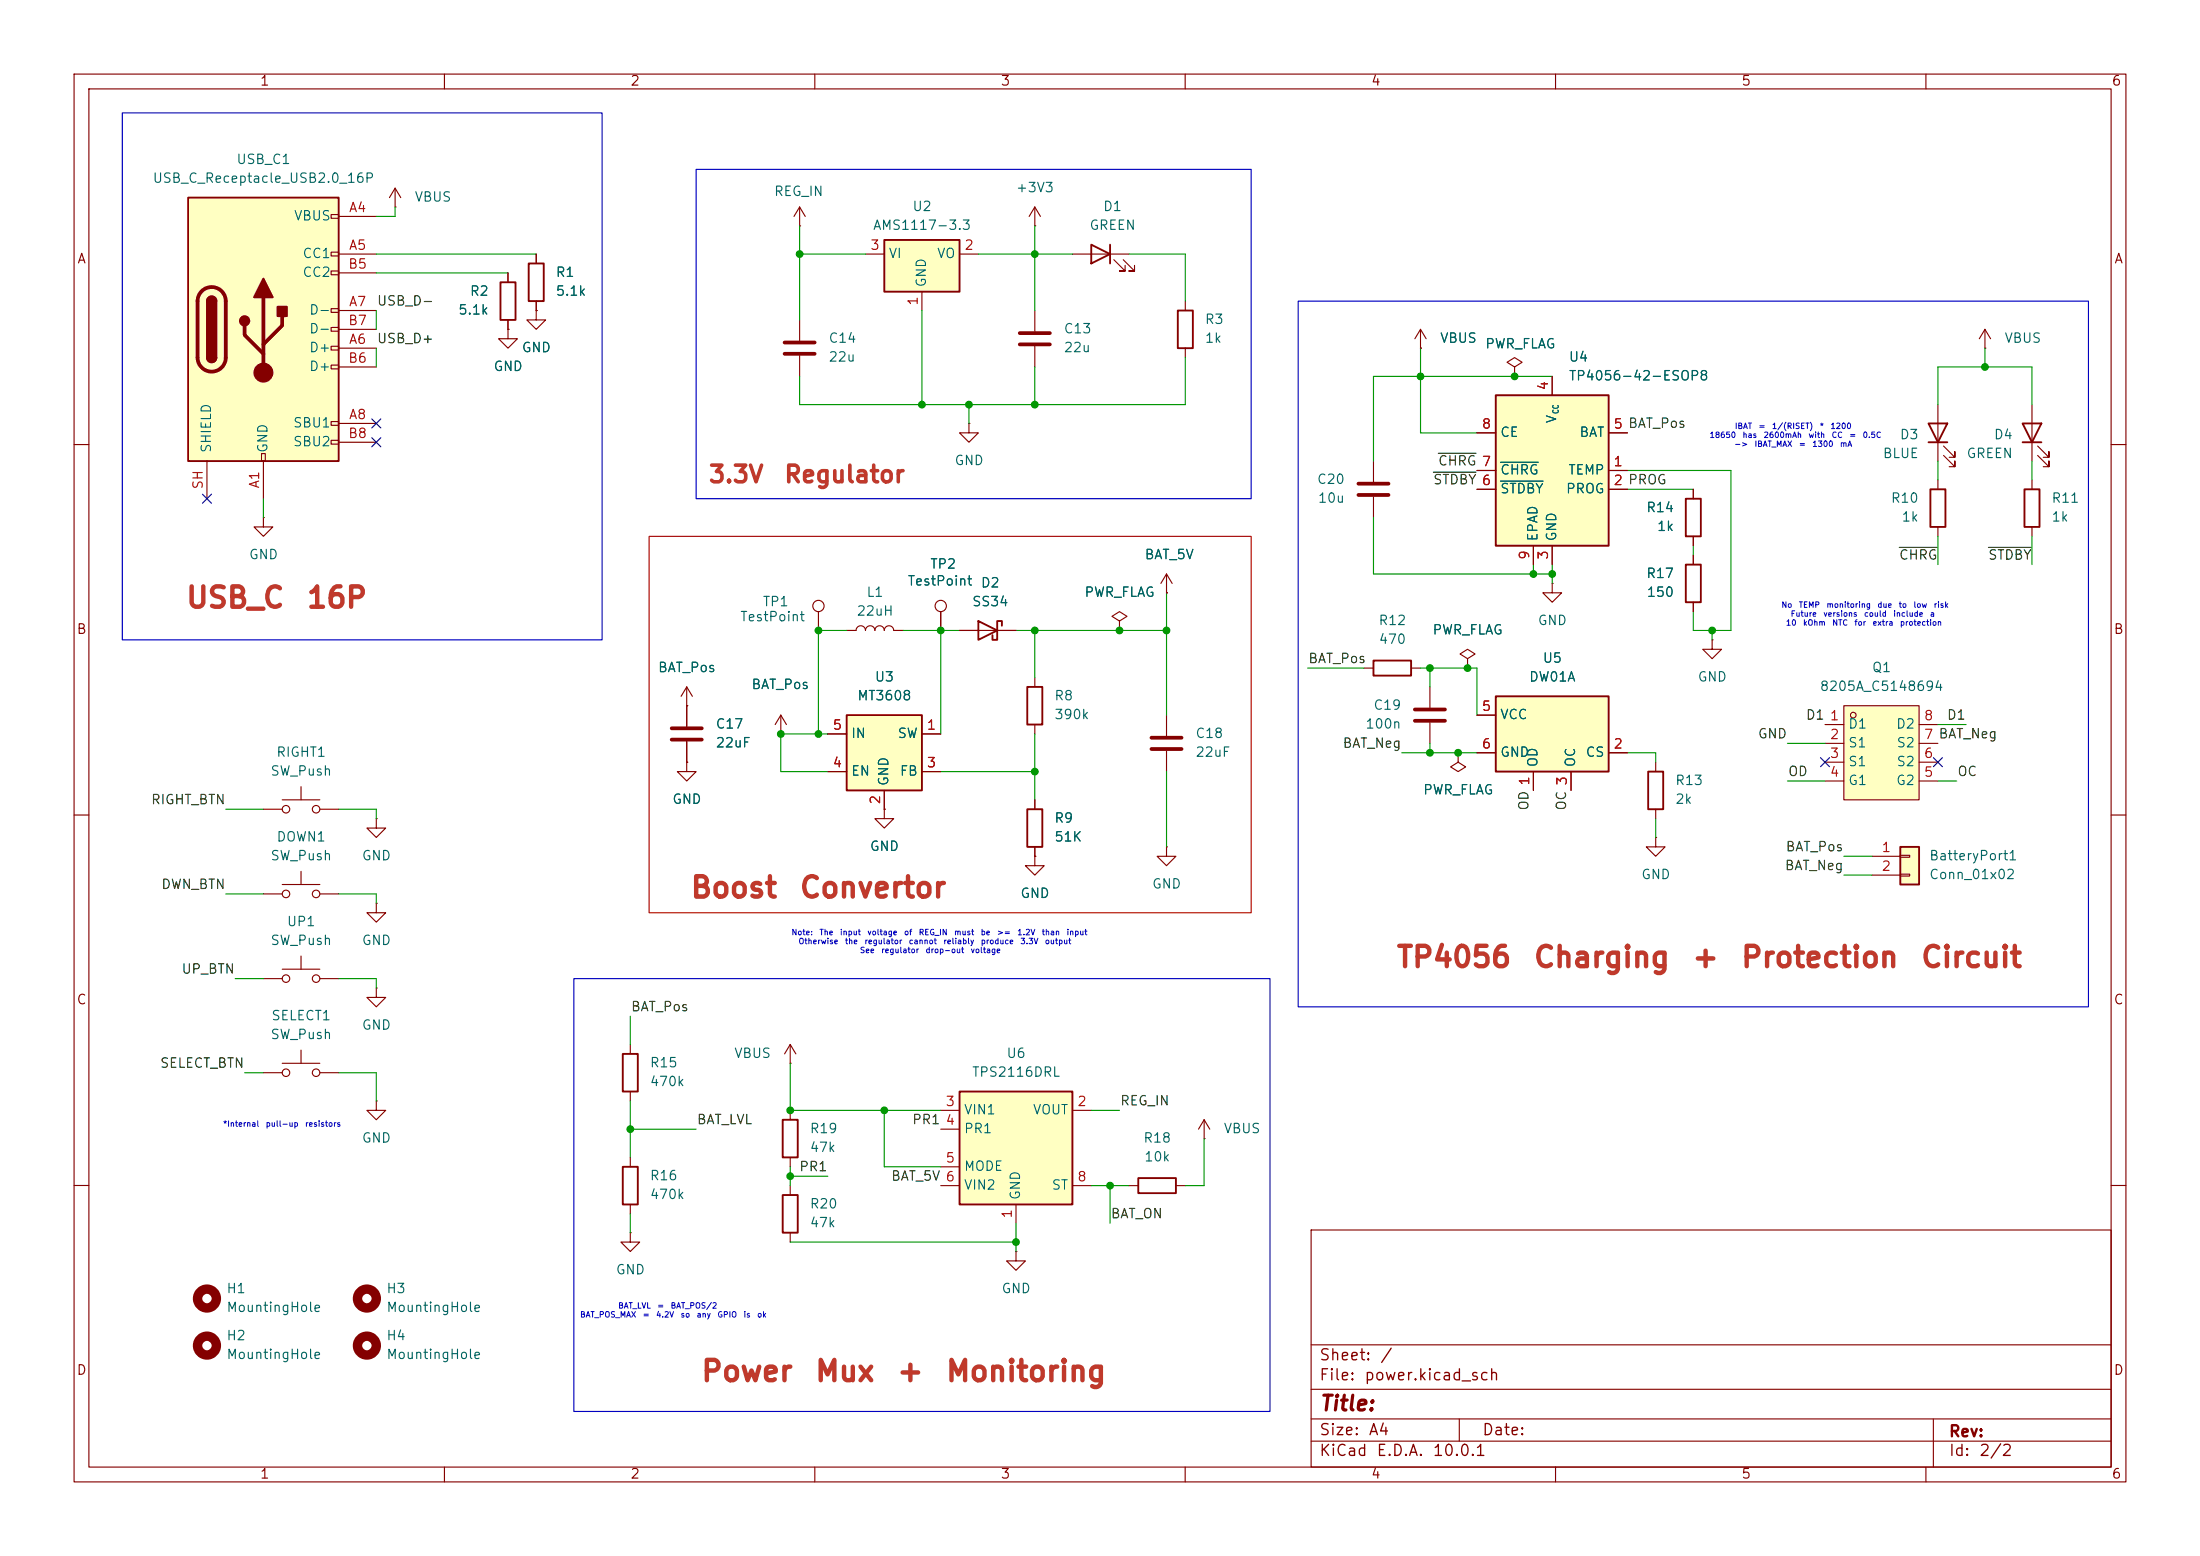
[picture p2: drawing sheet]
<svg xmlns="http://www.w3.org/2000/svg" width="297mm" height="210mm" viewBox="0 0 297 210" stroke-linecap="round" stroke-linejoin="round" font-family="sans-serif">
<g fill="none" stroke="#840000" stroke-width=".15">
<path d="M10 10h277v190h-277zM12 12h273v186h-273zM60 10v2M110 10v2M160 10v2M210 10v2M260 10v2M10 60h2M285 60h2M10 110h2M285 110h2M10 160h2"/>
<path d="M177 166h108v32h-108zM285 160h2M60 198v2M110 198v2M160 198v2M177 194.5h108M177 191.5h108M177 187.5h108M177 181.5h108M197 191.5v3M210 198v2M260 198v2"/>
<path d="M261 191.5v6.5"/>
</g>
<path d="M256.5 114.3h2.6v5.1h-2.6z" fill="#ffffc2"/>
<path d="M67.6 38.1h2v5.1h-2zM132.1 83.8l2.5 1.3-2.5 1.3zM135.3 84.5v-.7h-.7v2.6h-.6v-.7M256.5 114.3h2.6v5.1h-2.6zM84.1 142.2h2v5.1h-2zM84.1 157.5h2v5.1h-2z" fill="none" stroke="#840000" stroke-width=".25"/>
<g fill="none" stroke="#840000" stroke-width=".15">
<path d="M68.6 36.8v1.3M68.6 43.2v1.3M209.5 78.7v1.3h1.3l-1.3 1.3-1.2-1.3h1.2M209.5 78.7h.1M92.7 95.3h.1M92.7 92.7l-.8 1.3M92.7 92.7l.8 1.3M92.7 92.7v5.3M105.4 99.1h.1M105.4 96.5l-.8 1.3M105.4 96.5l.8 1.3M105.4 96.5v2.6"/>
<path d="M110.5 82.6v2.5M114.3 85.1h1.3a.64 .64 0 0 1 .6-.6 .64 .64 0 0 1 .6 .6 .64 .64 0 0 1 .7-.6 .64 .64 0 0 1 .6 .6 .64 .64 0 0 1 .6-.6 .64 .64 0 0 1 .7 .6 .64 .64 0 0 1 .6-.6 .64 .64 0 0 1 .6 .6h1.3M129.5 85.1h7.7M151.1 83.8l1-.6-1-.6-1 .6 1 .6v1.3M151.1 85.1h.1M92.7 102.9v1.2h1.3l-1.3 1.3-1.3-1.3h1.3M92.7 102.9h.1M92.7 100.1v2.8M119.4 109.2v1.3h1.2l-1.2 1.3-1.3-1.3h1.3M119.4 109.2h.1M252.7 115.6h3.8M252.7 118.1h3.8"/>
<path d="M256.5 115.4h1.3v.3h-1.3zM256.5 118h1.3v.2h-1.3zM85.1 141v1.2M85.1 147.3v1.3M85.1 156.2v1.3M85.1 166.4v1.2h1.3l-1.3 1.3-1.3-1.3h1.3M85.1 166.4h.1M85.1 162.6v1.2"/>
<circle cx="110.5" cy="81.8" r=".76"/>
</g>
<path d="M90.7 98.3h4M90.7 99.8h4" fill="none" stroke="#840000" stroke-width=".51"/>
<g fill="none" stroke="#840000" stroke-width="1.3">
<circle cx="27.9" cy="175.3" r="1.27"/>
<circle cx="49.5" cy="181.6" r="1.27"/>
</g>
<path d="M248.9 95.3h10.2v12.7h-10.2z" fill="#ffffc2"/>
<g fill="none" stroke="#840000" stroke-width=".15">
<path d="M191.8 47h.1M191.8 44.5l-.8 1.2M191.8 44.5l.7 1.2M191.8 44.5v2.5M204.5 49.5l1-.6-1-.6-1 .6 1 .6v1.3M204.5 50.8h.1M261.6 54.6v7.6M268 47h.1M268 44.5l-.8 1.2M268 44.5l.7 1.2M268 44.5v2.5M274.3 54.6v7.6"/>
<path d="M157.5 77.5l-.8 1.2M157.5 77.5l.7 1.2M157.5 77.5v2.5M262.4 61.5l1.5 1.5v-.8v.8h-.8M262.4 60.2l1.5 1.5v-.7v.7h-.8M274.3 64.8v1.2M274.3 71.1v1.3M275.1 61.5l1.5 1.5v-.8v.8h-.8M275.1 60.2l1.5 1.5v-.7v.7h-.8M157.5 80h.1M246.4 97.8h2.5M248.9 95.3h10.2v12.7h-10.2z"/>
<path d="M259.1 97.8h2.5M50.8 110.5v1.3h1.3l-1.3 1.2-1.3-1.2h1.3M50.8 110.5h.1M223.5 113v1.3h1.3l-1.3 1.3-1.3-1.3h1.3M223.5 113h.1M246.4 100.3h2.5M246.4 102.9h2.5M246.4 105.4h2.5M259.1 100.3h2.5M259.1 102.9h2.5M259.1 105.4h2.5M50.8 148.6v1.3h1.3l-1.3 1.2-1.3-1.2h1.3"/>
<path d="M50.8 148.6h.1"/>
<circle cx="250.2" cy="96.5" r=".38"/>
</g>
<circle cx="49.5" cy="175.3" r="1.27" fill="none" stroke="#840000" stroke-width="1.3"/>
<path d="M260.3 57.2h2.6l-1.3 2.5zM260.3 59.7h2.6M273 57.2h2.6l-1.3 2.5zM273 59.7h2.6M273.3 66h2v5.1h-2z" fill="none" stroke="#840000" stroke-width=".25"/>
<path d="M201.9 53.3h15.3v20.4h-15.3z" fill="#ffffc2"/>
<path d="M201.9 53.3h15.3v20.4h-15.3zM222.5 104.1h2v5.1h-2z" fill="none" stroke="#840000" stroke-width=".25"/>
<g fill="none" stroke="#840000" stroke-width=".15">
<path d="M199.4 58.4h2.5M209.5 50.8v2.5M217.2 58.4h2.5M199.4 63.5h2.5M199.4 66h2.5M207 73.7v2.5M209.5 73.7v2.5M217.2 63.5h2.5M217.2 66h2.5M35.6 109.2h2.5M38.1 119.4h5.1M38.1 108h5.1"/>
<path d="M40.6 106.2v1.8M40.6 117.6v1.8M43.2 109.2h2.5M139.7 115.6v1.2h1.3l-1.3 1.3-1.3-1.3h1.3M139.7 115.6h.1M157.5 114.3v1.3h1.2l-1.2 1.2-1.3-1.2h1.3M157.5 114.3h.1M223.5 102.9v1.2M223.5 109.2v1.3M35.6 120.7h2.5M43.2 120.7h2.5M50.8 121.9v1.3h1.3l-1.3 1.3-1.3-1.3h1.3"/>
<path d="M50.8 121.9h.1"/>
<circle cx="38.6" cy="109.2" r=".51"/>
<circle cx="42.7" cy="109.2" r=".51"/>
<circle cx="38.6" cy="120.7" r=".51"/>
<circle cx="42.7" cy="120.7" r=".51"/>
</g>
<path d="M202.6 64.9h5.7M202.6 62.4h5.1" fill="none" stroke="#006464" stroke-width=".15"/>
<path d="M114.3 96.5h10.2v10.2h-10.2z" fill="#ffffc2"/>
<path d="M114.3 96.5h10.2v10.2h-10.2z" fill="none" stroke="#840000" stroke-width=".25"/>
<g fill="none" stroke="#840000" stroke-width=".15">
<path d="M111.8 99.1h2.5M124.5 99.1h2.5M111.8 104.1h2.5M119.4 106.7v2.5M124.5 104.1h2.5M35.6 144.8h2.5M38.1 143.5h5.1M40.6 141.7v1.8M43.2 144.8h2.5"/>
<circle cx="38.6" cy="144.8" r=".51"/>
<circle cx="42.7" cy="144.8" r=".51"/>
</g>
<path d="M201.9 94h15.3v10.1h-15.3z" fill="#ffffc2"/>
<path d="M147.3 33l2.6 1.3-2.6 1.3zM149.9 33v2.6M159 41.9h2v5.1h-2zM227.6 76.2h2v5.1h-2zM227.6 67.3h2v5.1h-2zM260.6 66h2v5.1h-2zM138.7 92.7h2v5.1h-2zM185.4 89.2h5.1v2h-5.1zM201.9 94h15.3v10.1h-15.3zM138.7 109.2h2v5.1h-2z" fill="none" stroke="#840000" stroke-width=".25"/>
<g fill="none" stroke="#840000" stroke-width=".15">
<path d="M107.9 30.5h.1M107.9 27.9l-.7 1.3M107.9 27.9l.8 1.3M107.9 27.9v2.6M144.8 34.3h7.6M150.4 35.1l1.5 1.5h-.8h.8v-.8M151.6 35.1l1.6 1.5h-.8h.8v-.8M107.9 43.2v2.8M107.9 48v2.8M130.8 57.2v1.2h1.3l-1.3 1.3-1.3-1.3h1.3M130.8 57.2h.1M139.7 41.9v2.8"/>
<path d="M139.7 46.7v2.8M160 40.6v1.3M160 47v1.3M185.4 62.2v2.8M185.4 67.1v2.8M228.6 66v1.3M228.6 72.4v1.3M228.6 74.9v1.3M261.6 64.8v1.2M261.6 71.1v1.3M127 82.6v2.5M139.7 91.4v1.3"/>
<path d="M139.7 97.8v1.3M157.5 96.5v2.8M184.1 90.2h1.3M190.5 90.2h1.3M193 92.7v2.8M193 97.5v2.8M198.1 88.9l1-.6-1-.7-1 .7 1 .6v1.3M198.1 90.2h.1M199.4 96.5h2.5M228.6 81.3v1.3M231.1 86.4v1.2h1.3l-1.3 1.3-1.2-1.3h1.2M231.1 86.4h.1"/>
<path d="M139.7 108v1.2M139.7 114.3v1.3M157.5 101.3v2.8M196.8 101.6v1.3l1.1 .6-1.1 .6-1-.6 1-.6M196.8 101.6h.1M199.4 101.6h2.5M207 104.1v2.6M212.1 104.1v2.6M217.2 101.6h2.5M35.6 132.1h2.5M38.1 130.8h5.1M40.6 129v1.8"/>
<path d="M43.2 132.1h2.5"/>
<circle cx="127" cy="81.8" r=".76"/>
<circle cx="38.6" cy="132.1" r=".51"/>
<circle cx="42.7" cy="132.1" r=".51"/>
</g>
<path d="M105.9 46.2h4.1M105.9 47.8h4.1M137.7 45h4M137.7 46.5h4M183.4 65.3h4.1M183.4 66.8h4.1M155.4 99.6h4.1M191 95.8h4.1M191 97.3h4.1M155.4 101.1h4.1" fill="none" stroke="#840000" stroke-width=".51"/>
<circle cx="27.9" cy="181.6" r="1.27" fill="none" stroke="#840000" stroke-width="1.3"/>
<path d="M119.4 32.4h10.1v7h-10.1z" fill="#ffffc2"/>
<path d="M71.4 35.6h2v5h-2zM119.4 32.4h10.1v7h-10.1z" fill="none" stroke="#840000" stroke-width=".25"/>
<g fill="none" stroke="#840000" stroke-width=".15">
<path d="M53.3 27.9h.1M53.3 25.4l-.7 1.3M53.3 25.4l.8 1.3M53.3 25.4v2.5M72.4 34.3v1.3M116.8 34.3h2.6M124.5 39.4v2.5M129.5 34.3h2.6M139.7 30.5h.1M139.7 27.9l-.8 1.3M139.7 27.9l.8 1.3M139.7 27.9v2.6"/>
<path d="M68.6 44.5v1.2h1.2l-1.2 1.3-1.3-1.3h1.3M68.6 44.5h.1M72.4 41.9v1.3h1.3l-1.3 1.3-1.3-1.3h1.3M72.4 41.9h.1M72.4 40.6v1.3"/>
</g>
<path d="M25.4 26.7h20.3v35.5h-20.3z" fill="#ffffc2"/>
<g fill="none" stroke="#840000" stroke-width=".15">
<path d="M44.7 29h1v.5h-1zM44.7 34h1v.5h-1zM44.7 36.6h1v.5h-1zM45.7 29.2h5.1M45.7 34.3h5.1M45.7 36.8h5.1M44.7 41.7h1v.5h-1zM44.7 44.2h1v.5h-1zM44.7 46.7h1v.5h-1zM44.7 49.3h1v.5h-1zM44.7 56.9h1v.5h-1zM44.7 59.4h1v.5h-1z"/>
<path d="M45.7 47h5.1M45.7 41.9h5.1M45.7 57.2h5.1M45.7 49.5h5.1M45.7 44.5h5.1M45.7 59.7h5.1M27.9 62.2v5.1M35.3 61.2h.5v1h-.5zM35.6 69.9v1.2h1.2l-1.2 1.3-1.3-1.3h1.3M35.6 69.9h.1M35.6 62.2v5.1M50.8 133.4v1.2h1.3l-1.3 1.3-1.3-1.3h1.3"/>
<path d="M50.8 133.4h.1M162.6 153.7h.1M162.6 151.1l-.8 1.3M162.6 151.1l.7 1.3M162.6 151.1v2.6"/>
</g>
<path d="M25.4 26.7h20.3v35.5h-20.3zM27.9 40.6a.64 .64 0 0 1 .7-.6 .64 .64 0 0 1 .6 .6M27.9 48.3a.64 .64 0 0 0 .7 .6 .64 .64 0 0 0 .6-.6" fill="none" stroke="#840000" stroke-width=".25"/>
<path d="M27.2 39.3a1.9 1.9 0 0 1 2.1-.4 1.9 1.9 0 0 1 1.2 1.7v7.7a1.91 1.91 0 0 1-1.9 1.9 1.91 1.91 0 0 1-1.9-1.9v-7.7a1.9 1.9 0 0 1 .5-1.3zM33 43.9v1.3l2.6 2.6M35.6 40.1v10.2M38.1 42.7v1.2l-2.5 2.6" fill="none" stroke="#840000" stroke-width=".51"/>
<g fill="#840000" stroke="#840000" stroke-width=".25">
<path d="M27.9 40.6h1.3v7.7h-1.3z"/>
<path d="M28.1 40.2a.64 .64 0 0 1 .7-.1 .64 .64 0 0 1 .4 .5h-1.3z"/>
<path d="M27.9 48.3h1.3a.64 .64 0 0 1-.6 .6 .64 .64 0 0 1-.7-.6z"/>
<path d="M35.6 37.6l1.2 2.5h-2.5z"/>
<path d="M37.5 41.4h1.2v1.3h-1.2z"/>
<circle cx="33" cy="43.3" r=".63"/>
</g>
<circle cx="35.6" cy="50.3" r="1.27" fill="#840000" stroke="#840000" stroke-width=".15"/>
<path d="M129.5 147.3h15.3v15.3h-15.3z" fill="#ffffc2"/>
<path d="M105.7 151.1h2v5.1h-2zM129.5 147.3h15.3v15.3h-15.3zM153.7 159h5v2h-5zM105.7 161.3h2v5.1h-2z" fill="none" stroke="#840000" stroke-width=".25"/>
<g fill="none" stroke="#840000" stroke-width=".15">
<path d="M68.6 36.8v1.3M72.4 34.3v1.3M68.6 44.5h.1M68.6 43.2v1.3M72.4 41.9h.1M72.4 40.6v1.3M191.8 47h.1M199.4 58.4h2.5M204.5 50.8h.1M209.5 50.8v2.5M217.2 58.4h2.5M199.4 63.5h2.5"/>
<path d="M199.4 66h2.5M207 73.7v2.5M209.5 73.7v2.5M217.2 63.5h2.5M217.2 66h2.5M228.6 66v1.3M228.6 72.4v1.3M228.6 74.9v1.3M92.7 95.3h.1M92.7 95.3v2.7M105.4 99.1h.1M111.8 99.1h2.5"/>
<path d="M124.5 99.1h2.5M127 82.6v2.5M129.5 85.1h2.6M134.6 85.1h2.6M151.1 85.1h.1M157.5 80h.1M198.1 90.2h.1M199.4 96.5h2.5M228.6 81.3v1.3M92.7 102.9h.1M92.7 100.1v2.8M111.8 104.1h2.5"/>
<path d="M119.4 109.2h.1M119.4 106.7v2.5M124.5 104.1h2.5M139.7 115.6h.1M139.7 108v1.2M139.7 114.3v1.3M196.8 101.6h.1M199.4 101.6h2.5M207 104.1v2.6M212.1 104.1v2.6M217.2 101.6h2.5M106.7 143.5h.1"/>
<path d="M106.7 141v2.5M106.7 149.9v1.2M106.7 156.2v1.3M106.7 141l.7 1.2M106.7 141l-.8 1.2M127 149.9h2.5M127 152.4h2.5M127 157.5h2.5M144.8 149.9h2.5M106.7 160v1.3M106.7 166.4v1.2M127 160h2.5"/>
<path d="M137.2 168.9v1.3h1.2l-1.2 1.3-1.3-1.3h1.3M137.2 168.9h.1M137.2 162.6v2.5M144.8 160h2.5M152.4 160h1.3M158.7 160h1.3"/>
</g>
<path d="M193.5 63.7h5.8M194.2 61.2h5.1M256.4 73.9h5.1M268.4 73.9h5.8" fill="none" stroke="#0f0f0f" stroke-width=".15"/>
<g fill="none" stroke="#009600" stroke-width=".15">
<path d="M50.8 34.3h21.6M50.8 36.8h17.8M53.3 27.9v1.3h-2.5M107.9 30.5v12.7M107.9 34.3h8.9M132.1 34.3h12.7M139.7 30.5v11.4M152.4 34.3h7.6v6.3M50.8 41.9v2.6M50.8 47v2.5M124.5 41.9v12.7M130.8 54.6v2.6"/>
<path d="M139.7 49.5v5.1M160 48.3v6.3h-52.1v-3.8M191.8 47v11.4h7.6M209.5 50.8h-24.1v11.4M261.6 54.6v-5.1h12.7v5.1M268 47v2.5M35.6 67.3v2.6M185.4 69.9v7.6h24.1M207 76.2v1.3M209.5 76.2v2.5M219.7 63.5h14v21.6h-5.1v-2.5M219.7 66h8.9"/>
<path d="M228.6 73.7v1.2M261.6 62.2v2.6M261.6 72.4v3.8M274.3 62.2v2.6M274.3 72.4v3.8M111.8 99.1h-6.4v5h6.4M114.3 85.1h-3.8v14M121.9 85.1h7.6M127 85.1v14M137.2 85.1h20.3M139.7 85.1v6.3M139.7 99.1v8.9"/>
<path d="M157.5 80v16.5M176.5 90.2h7.6M191.8 90.2h7.6v6.3M193 90.2v2.5M231.1 85.1v1.3M261.6 97.8h3.8M30.5 109.2h5.1M45.7 109.2h5.1v1.3M127 104.1h12.7M157.5 104.1v10.2M189.2 101.6h10.2M193 100.3v1.3"/>
<path d="M219.7 101.6h3.8v1.3M223.5 110.5v2.5M241.3 105.4h5.1M241.3 100.3h5.1M248.9 118.1h3.8M248.9 115.6h3.8M261.6 105.4h2.6M30.5 120.7h5.1M31.7 132.1h3.9M45.7 120.7h5.1v1.2M45.7 132.1h5.1v1.3M85.1 137.2v3.8"/>
<path d="M33 144.8h2.6M45.7 144.8h5.1v3.8M85.1 152.4h8.9M85.1 148.6v7.6M106.7 143.5v6.4h20.3M106.7 157.5v2.5M106.7 158.8h5.1M119.4 149.9v7.6h7.6M147.3 149.9h3.8M162.6 153.7v6.3h-2.6M85.1 163.8v2.6M106.7 167.6h30.5"/>
<path d="M137.2 165.1v3.8M147.3 160h5.1M149.9 160v5.1"/>
</g>
<path d="M50.2 59.1l1.2 1.2M50.2 56.5l1.2 1.3M51.4 59.1l-1.2 1.2M51.4 56.5l-1.2 1.3M27.3 66.7l1.2 1.2M28.5 66.7l-1.2 1.2M245.8 102.3l1.2 1.2M247 102.3l-1.2 1.2M261 102.3l1.2 1.2M262.2 102.3l-1.2 1.2" fill="none" stroke="#000084" stroke-width=".15"/>
<path d="M16.5 15.2h64.8v71.2h-64.8zM94 22.9h74.9v44.4h-74.9zM175.3 40.6h106.6v95.3h-106.6zM77.5 132.1h93.9v58.4h-93.9z" fill="none" stroke="#0000c2" stroke-width=".15"/>
<path d="M87.6 72.4h81.3v50.8h-81.3z" fill="none" stroke="#c20000" stroke-width=".15"/>
<path d="M202.6 64.9h5.7M202.6 62.4h5.1" fill="none" stroke="#006464" stroke-width=".15"/>
<g fill="#009600" stroke="#009600" stroke-width=".14">
<circle cx="268" cy="49.5" r=".46"/>
<circle cx="231.1" cy="85.1" r=".46"/>
<circle cx="207" cy="77.5" r=".46"/>
<circle cx="209.5" cy="77.5" r=".46"/>
<circle cx="204.5" cy="50.8" r=".46"/>
<circle cx="193" cy="90.2" r=".46"/>
<circle cx="196.8" cy="101.6" r=".46"/>
<circle cx="193" cy="101.6" r=".46"/>
<circle cx="191.8" cy="50.8" r=".46"/>
<circle cx="198.1" cy="90.2" r=".46"/>
<circle cx="157.5" cy="85.1" r=".46"/>
<circle cx="139.7" cy="85.1" r=".46"/>
<circle cx="151.1" cy="85.1" r=".46"/>
<circle cx="139.7" cy="104.1" r=".46"/>
<circle cx="110.5" cy="99.1" r=".46"/>
<circle cx="105.4" cy="99.1" r=".46"/>
<circle cx="110.5" cy="85.1" r=".46"/>
<circle cx="107.9" cy="34.3" r=".46"/>
<circle cx="130.8" cy="54.6" r=".46"/>
<circle cx="139.7" cy="54.6" r=".46"/>
<circle cx="139.7" cy="34.3" r=".46"/>
<circle cx="124.5" cy="54.6" r=".46"/>
<circle cx="106.7" cy="158.8" r=".46"/>
<circle cx="106.7" cy="149.9" r=".46"/>
<circle cx="85.1" cy="152.4" r=".46"/>
<circle cx="137.2" cy="167.6" r=".46"/>
<circle cx="127" cy="85.1" r=".46"/>
<circle cx="119.4" cy="149.9" r=".46"/>
<circle cx="149.9" cy="160" r=".46"/>
</g>
<g font-size="2.8" fill="#c0392b">
<text x="24.9" y="82.7">USB_C</text>
<text x="41.2" y="82.7">16P</text>
<text x="93.1" y="121.8">Boost</text>
<text x="107.8" y="121.8">Convertor</text>
<text x="188.4" y="131.2">TP4056</text>
<text x="206.9" y="131.2">Charging</text>
<text x="228.3" y="131.2">+</text>
<text x="234.9" y="131.2">Protection</text>
<text x="259.2" y="131.2">Circuit</text>
<text x="94.5" y="187.1">Power</text>
<text x="109.9" y="187.1">Mux</text>
<text x="120.9" y="187.1">+</text>
<text x="127.5" y="187.1">Monitoring</text>
</g>
<g font-size="2.3" fill="#c0392b">
<text x="95.5" y="65.7">3.3V</text>
<text x="105.7" y="65.7">Regulator</text>
</g>
<text font-size="2" fill="#840000" x="178" y="190.9">Title:</text>
<g font-size="1.5" fill="#840000">
<text x="178" y="184">Sheet:</text>
<text x="186.2" y="184">/</text>
<text x="178" y="186.7">File:</text>
<text x="184.1" y="186.7">power.kicad_sch</text>
<text x="178" y="196.9">KiCad</text>
<text x="178" y="194.1">Size:</text>
<text x="184.7" y="194.1">A4</text>
<text x="185.7" y="196.9">E.D.A.</text>
<text x="193.3" y="196.9">10.0.1</text>
<text x="200" y="194.1">Date:</text>
<text x="263" y="194.3">Rev:</text>
<text x="263" y="196.9">Id:</text>
<text x="267.1" y="196.9">2/2</text>
</g>
<g font-size="1.3" fill="#840000">
<text x="35" y="11.9">1</text>
<text x="85" y="11.9">2</text>
<text x="135" y="11.9">3</text>
<text x="185" y="11.9">4</text>
<text x="235" y="11.9">5</text>
<text x="285" y="11.9">6</text>
<text x="10.3" y="35.9">A</text>
<text x="285.3" y="35.9">A</text>
<text x="10.3" y="85.9">B</text>
<text x="285.3" y="85.9">B</text>
<text x="10.3" y="135.9">C</text>
<text x="285.3" y="135.9">C</text>
<text x="10.3" y="185.9">D</text>
<text x="285.3" y="185.9">D</text>
<text x="35" y="199.9">1</text>
<text x="85" y="199.9">2</text>
<text x="135" y="199.9">3</text>
<text x="185" y="199.9">4</text>
<text x="235" y="199.9">5</text>
<text x="285" y="199.9">6</text>
</g>
<g font-size="1.3" fill="#006464">
<text x="31.8" y="22.5">USB_C1</text>
<text x="20.5" y="25">USB_C_Receptacle_USB2.0_16P</text>
<text x="55.9" y="27.5">VBUS</text>
<text x="104.4" y="26.8">REG_IN</text>
<text x="123.1" y="28.8">U2</text>
<text x="137.1" y="26.3">+3V3</text>
<text x="148.8" y="28.8">D1</text>
<text x="39.6" y="30.1">VBUS</text>
<text x="40.8" y="35.2">CC1</text>
<text x="117.8" y="31.3">AMS1117-3.3</text>
<text x="119.9" y="35.2">VI</text>
<text x="126.4" y="35.2">VO</text>
<text x="147" y="31.3">GREEN</text>
<text x="40.8" y="37.7">CC2</text>
<text x="63.3" y="40.2">R2</text>
<text x="74.9" y="37.7">R1</text>
<text x="74.9" y="40.2">5.1k</text>
<text x="125.3" y="38.9" transform="rotate(-90 125.3 38.9)">GND</text>
<text x="41.7" y="47.9">D+</text>
<text x="41.7" y="42.8">D-</text>
<text x="41.7" y="45.3">D-</text>
<text x="61.8" y="42.8">5.1k</text>
<text x="70.4" y="47.9">GND</text>
<text x="111.8" y="46.6">C14</text>
<text x="143.5" y="45.3">C13</text>
<text x="143.5" y="47.9">22u</text>
<text x="162.6" y="44">R3</text>
<text x="162.6" y="46.6">1k</text>
<text x="194.3" y="46.6">VBUS</text>
<text x="200.4" y="47.3">PWR_FLAG</text>
<text x="270.5" y="46.6">VBUS</text>
<text x="41.7" y="50.4">D+</text>
<text x="66.5" y="50.4">GND</text>
<text x="111.8" y="49.1">22u</text>
<text x="211.7" y="51.7">TP4056-42-ESOP8</text>
<text x="211.7" y="49.1">U4</text>
<text x="39.5" y="58">SBU1</text>
<text x="202.4" y="59.3">CE</text>
<text x="210.4" y="57.2" transform="rotate(-90 210.4 57.2)">V</text>
<text x="213.1" y="59.3">BAT</text>
<text x="256.4" y="59.6">D3</text>
<text x="269.1" y="59.6">D4</text>
<text x="28.8" y="61.2" transform="rotate(-90 28.8 61.2)">SHIELD</text>
<text x="36.4" y="61.2" transform="rotate(-90 36.4 61.2)">GND</text>
<text x="39.5" y="60.6">SBU2</text>
<text x="128.8" y="63.1">GND</text>
<text x="177.7" y="65.6">C20</text>
<text x="202.4" y="64.4">CHRG</text>
<text x="211.6" y="64.4">TEMP</text>
<text x="254.1" y="62.1">BLUE</text>
<text x="265.4" y="62.1">GREEN</text>
<text x="177.8" y="68.2">10u</text>
<text x="202.4" y="66.9">STDBY</text>
<text x="211.3" y="66.9">PROG</text>
<text x="222.2" y="69.4">R14</text>
<text x="223.6" y="72">1k</text>
<text x="255.2" y="68.2">R10</text>
<text x="256.6" y="70.7">1k</text>
<text x="276.9" y="68.2">R11</text>
<text x="276.9" y="70.7">1k</text>
<text x="33.5" y="75.8">GND</text>
<text x="125.5" y="77.1">TP2</text>
<text x="154.4" y="75.8">BAT_5V</text>
<text x="207.9" y="73.2" transform="rotate(-90 207.9 73.2)">EPAD</text>
<text x="210.4" y="73.2" transform="rotate(-90 210.4 73.2)">GND</text>
<text x="102.9" y="82.1">TP1</text>
<text x="115.6" y="83.4">22uH</text>
<text x="116.9" y="80.9">L1</text>
<text x="122.4" y="79.3">TestPoint</text>
<text x="131.1" y="82.1">SS34</text>
<text x="132.3" y="79.6">D2</text>
<text x="146.3" y="80.9">PWR_FLAG</text>
<text x="222.2" y="78.3">R17</text>
<text x="222.2" y="80.9">150</text>
<text x="99.8" y="84.2">TestPoint</text>
<text x="186" y="84.7">R12</text>
<text x="186" y="87.2">470</text>
<text x="193.3" y="86">PWR_FLAG</text>
<text x="207.5" y="84.7">GND</text>
<text x="208.2" y="89.8">U5</text>
<text x="88.7" y="91">BAT_Pos</text>
<text x="101.4" y="93.3">BAT_Pos</text>
<text x="115.6" y="94.8">MT3608</text>
<text x="118" y="92.3">U3</text>
<text x="142.2" y="94.8">R8</text>
<text x="206.3" y="92.3">DW01A</text>
<text x="229.1" y="92.3">GND</text>
<text x="245.6" y="93.6">8205A_C5148694</text>
<text x="252.6" y="91">Q1</text>
<text x="96.5" y="98.7">C17</text>
<text x="96.5" y="101.2">22uF</text>
<text x="114.8" y="99.9">IN</text>
<text x="121.1" y="99.9">SW</text>
<text x="142.2" y="97.4">390k</text>
<text x="161.3" y="99.9">C18</text>
<text x="184.2" y="98.7">100n</text>
<text x="185.3" y="96.1">C19</text>
<text x="202.4" y="97.4">VCC</text>
<text x="249.4" y="98.7">D1</text>
<text x="249.4" y="101.2">S1</text>
<text x="255.9" y="98.7">D2</text>
<text x="255.9" y="101.2">S2</text>
<text x="36.4" y="105">SW_Push</text>
<text x="37.2" y="102.5">RIGHT1</text>
<text x="114.8" y="105">EN</text>
<text x="120.2" y="106.2" transform="rotate(-90 120.2 106.2)">GND</text>
<text x="121.4" y="105">FB</text>
<text x="161.3" y="102.5">22uF</text>
<text x="192" y="107.5">PWR_FLAG</text>
<text x="202.4" y="102.5">GND</text>
<text x="207.9" y="103.6" transform="rotate(-90 207.9 103.6)">OD</text>
<text x="213" y="103.6" transform="rotate(-90 213 103.6)">OC</text>
<text x="214" y="102.5">CS</text>
<text x="226.1" y="106.3">R13</text>
<text x="249.4" y="103.7">S1</text>
<text x="249.4" y="106.3">G1</text>
<text x="255.9" y="106.3">G2</text>
<text x="255.9" y="103.7">S2</text>
<text x="37.2" y="113.9">DOWN1</text>
<text x="90.7" y="108.8">GND</text>
<text x="142.2" y="111.4">R9</text>
<text x="142.2" y="113.9">51K</text>
<text x="226.1" y="108.8">2k</text>
<text x="36.4" y="116.4">SW_Push</text>
<text x="48.8" y="116.4">GND</text>
<text x="117.3" y="115.2">GND</text>
<text x="221.5" y="119">GND</text>
<text x="260.4" y="119">Conn_01x02</text>
<text x="260.4" y="116.4">BatteryPort1</text>
<text x="38.6" y="125.3">UP1</text>
<text x="137.7" y="121.5">GND</text>
<text x="155.4" y="120.2">GND</text>
<text x="36.4" y="127.9">SW_Push</text>
<text x="48.8" y="127.9">GND</text>
<text x="36.4" y="140.6">SW_Push</text>
<text x="36.5" y="138">SELECT1</text>
<text x="48.8" y="139.3">GND</text>
<text x="99" y="143.1">VBUS</text>
<text x="135.8" y="143.1">U6</text>
<text x="87.6" y="144.4">R15</text>
<text x="87.6" y="146.9">470k</text>
<text x="131.1" y="145.6">TPS2116DRL</text>
<text x="48.8" y="154.5">GND</text>
<text x="109.2" y="155.8">47k</text>
<text x="109.2" y="153.3">R19</text>
<text x="130" y="150.7">VIN1</text>
<text x="130" y="153.3">PR1</text>
<text x="139.4" y="150.7">VOUT</text>
<text x="154.3" y="154.5">R18</text>
<text x="165.1" y="153.3">VBUS</text>
<text x="87.6" y="159.6">R16</text>
<text x="130" y="158.3">MODE</text>
<text x="130" y="160.9">VIN2</text>
<text x="141.9" y="160.9">ST</text>
<text x="154.4" y="157.1">10k</text>
<text x="87.6" y="162.2">470k</text>
<text x="109.2" y="166">47k</text>
<text x="109.2" y="163.4">R20</text>
<text x="138" y="162.1" transform="rotate(-90 138 162.1)">GND</text>
<text x="83.1" y="172.3">GND</text>
<text x="30.5" y="174.9">H1</text>
<text x="30.5" y="177.4">MountingHole</text>
<text x="52.1" y="174.9">H3</text>
<text x="52.1" y="177.4">MountingHole</text>
<text x="135.1" y="174.9">GND</text>
<text x="30.5" y="181.2">H2</text>
<text x="30.5" y="183.7">MountingHole</text>
<text x="52.1" y="181.2">H4</text>
<text x="52.1" y="183.7">MountingHole</text>
</g>
<g font-size="1.3" fill="#a90000">
<text x="47" y="29">A4</text>
<text x="47" y="34">A5</text>
<text x="117.4" y="34">3</text>
<text x="130.1" y="34">2</text>
<text x="46.9" y="36.6">B5</text>
<text x="47" y="41.7">A7</text>
<text x="124.2" y="41.3" transform="rotate(-90 124.2 41.3)">1</text>
<text x="46.9" y="44.2">B7</text>
<text x="47" y="46.7">A6</text>
<text x="46.9" y="49.3">B6</text>
<text x="209.3" y="52.8" transform="rotate(-90 209.3 52.8)">4</text>
<text x="46.9" y="59.4">B8</text>
<text x="47" y="56.9">A8</text>
<text x="200" y="58.2">8</text>
<text x="217.7" y="58.2">5 BAT_Pos</text>
<text x="217.7" y="58.2">5</text>
<text x="200" y="65.8">6</text>
<text x="200" y="63.2">7</text>
<text x="217.7" y="63.2">1</text>
<text x="217.7" y="65.8">2 PROG</text>
<text x="217.7" y="65.8">2</text>
<text x="27.7" y="66.1" transform="rotate(-90 27.7 66.1)">SH</text>
<text x="35.3" y="66" transform="rotate(-90 35.3 66)">A1</text>
<text x="206.8" y="75.6" transform="rotate(-90 206.8 75.6)">9</text>
<text x="209.3" y="75.6" transform="rotate(-90 209.3 75.6)">3</text>
<text x="112.3" y="98.8">5</text>
<text x="125" y="98.8">1</text>
<text x="200" y="96.3">5</text>
<text x="200" y="101.3">6</text>
<text x="217.7" y="101.3">2</text>
<text x="246.9" y="97.5">1</text>
<text x="246.9" y="100.1">2</text>
<text x="259.6" y="100.1">7 BAT_Neg</text>
<text x="259.6" y="97.5">8</text>
<text x="112.3" y="103.9">4</text>
<text x="125" y="103.9">3</text>
<text x="206.8" y="106.1" transform="rotate(-90 206.8 106.1)">1</text>
<text x="211.8" y="106.1" transform="rotate(-90 211.8 106.1)">3</text>
<text x="246.9" y="102.6">3</text>
<text x="246.9" y="105.2">4</text>
<text x="259.6" y="105.2">5</text>
<text x="259.6" y="102.6">6</text>
<text x="119.1" y="108.7" transform="rotate(-90 119.1 108.7)">2</text>
<text x="253.9" y="115.3">1</text>
<text x="253.9" y="117.9">2</text>
<text x="127.6" y="149.6">3</text>
<text x="145.3" y="149.6">2</text>
<text x="127.6" y="152.1">4</text>
<text x="127.6" y="157.2">5</text>
<text x="145.3" y="159.8">8</text>
<text x="136.9" y="164.5" transform="rotate(-90 136.9 164.5)">1</text>
</g>
<g font-size="1.3" fill="#0f0f0f">
<text x="50.8" y="41.6">USB_D-</text>
<text x="50.8" y="46.6">USB_D+</text>
<text x="193.4" y="65.7">STDBY 6</text>
<text x="194" y="63.2">CHRG 7</text>
<text x="256.3" y="75.9">CHRG</text>
<text x="268.3" y="75.9">STDBY</text>
<text x="176.5" y="89.8">BAT_Pos</text>
<text x="181.2" y="101.3">BAT_Neg</text>
<text x="237.2" y="100">GND</text>
<text x="243.7" y="97.4">D1</text>
<text x="262.7" y="97.4">D1</text>
<text x="241.3" y="105.1">OD</text>
<text x="264.2" y="105.1">OC</text>
<text x="20.3" y="108.9">RIGHT_BTN</text>
<text x="206.7" y="109.5" transform="rotate(-90 206.7 109.5)">OD 1</text>
<text x="211.7" y="109.5" transform="rotate(-90 211.7 109.5)">OC 3</text>
<text x="240.9" y="117.8">BAT_Neg</text>
<text x="241" y="115.2">BAT_Pos</text>
<text x="21.7" y="120.3">DWN_BTN</text>
<text x="24.4" y="131.7">UP_BTN</text>
<text x="85.1" y="136.8">BAT_Pos</text>
<text x="21.5" y="144.4">SELECT_BTN</text>
<text x="151.1" y="149.5">REG_IN</text>
<text x="94" y="152.1">BAT_LVL</text>
<text x="123" y="152.1">PR1</text>
<text x="107.8" y="158.4">PR1</text>
<text x="120.2" y="159.7">BAT_5V 6</text>
<text x="149.9" y="164.8">BAT_ON</text>
</g>
<text font-size=".8" fill="#006464" x="210.6" y="55.9" transform="rotate(-90 210.6 55.9)">CC</text>
<g font-size=".8" fill="#0000c2">
<text x="230.7" y="59.3">18650</text>
<text x="234.1" y="58.1">IBAT</text>
<text x="235.2" y="59.3">has</text>
<text x="237.3" y="58.1">=</text>
<text x="238" y="59.3">2600mAh</text>
<text x="239.1" y="58.1">1/(RISET)</text>
<text x="244.1" y="59.3">with</text>
<text x="245.6" y="58.1">*</text>
<text x="247" y="58.1">1200</text>
<text x="247.2" y="59.3">CC</text>
<text x="249.6" y="59.3">=</text>
<text x="251.4" y="59.3">0.5C</text>
<text x="234.1" y="60.5">-&gt;</text>
<text x="236.8" y="60.5">IBAT_MAX</text>
<text x="242.8" y="60.5">=</text>
<text x="244.6" y="60.5">1300</text>
<text x="248.3" y="60.5">mA</text>
<text x="240.4" y="82.2">No</text>
<text x="241.7" y="83.4">Future</text>
<text x="242.8" y="82.2">TEMP</text>
<text x="246.1" y="83.4">versions</text>
<text x="246.5" y="82.2">monitoring</text>
<text x="251.6" y="83.4">could</text>
<text x="253.4" y="82.2">due</text>
<text x="255.5" y="83.4">include</text>
<text x="256.3" y="82.2">to</text>
<text x="258.2" y="82.2">low</text>
<text x="260.5" y="83.4">a</text>
<text x="261" y="82.2">risk</text>
<text x="241" y="84.6">10</text>
<text x="243.3" y="84.6">kOhm</text>
<text x="247.3" y="84.6">NTC</text>
<text x="250.3" y="84.6">for</text>
<text x="252.7" y="84.6">extra</text>
<text x="256.4" y="84.6">protection</text>
<text x="106.8" y="126.4">Note:</text>
<text x="107.7" y="127.6">Otherwise</text>
<text x="110.6" y="126.4">The</text>
<text x="113.3" y="126.4">input</text>
<text x="114" y="127.6">the</text>
<text x="116" y="128.8">See</text>
<text x="116.6" y="127.6">regulator</text>
<text x="117" y="126.4">voltage</text>
<text x="118.9" y="128.8">regulator</text>
<text x="122" y="126.4">of</text>
<text x="122.6" y="127.6">cannot</text>
<text x="124" y="126.4">REG_IN</text>
<text x="124.9" y="128.8">drop-out</text>
<text x="127.3" y="127.6">reliably</text>
<text x="128.7" y="126.4">must</text>
<text x="131" y="128.8">voltage</text>
<text x="132.3" y="126.4">be</text>
<text x="132.3" y="127.6">produce</text>
<text x="134.5" y="126.4">&gt;=</text>
<text x="137.3" y="126.4">1.2V</text>
<text x="137.7" y="127.6">3.3V</text>
<text x="140.6" y="126.4">than</text>
<text x="141" y="127.6">output</text>
<text x="143.9" y="126.4">input</text>
<text x="30" y="152.2">*Internal</text>
<text x="35.8" y="152.2">pull-up</text>
<text x="41.1" y="152.2">resistors</text>
<text x="78.2" y="178">BAT_POS_MAX</text>
<text x="83.4" y="176.8">BAT_LVL</text>
<text x="86.7" y="178">=</text>
<text x="88.5" y="178">4.2V</text>
<text x="88.7" y="176.8">=</text>
<text x="90.5" y="176.8">BAT_POS/2</text>
<text x="91.8" y="178">so</text>
<text x="94" y="178">any</text>
<text x="96.8" y="178">GPIO</text>
<text x="100.3" y="178">is</text>
<text x="102.1" y="178">ok</text>
</g>
</svg>
